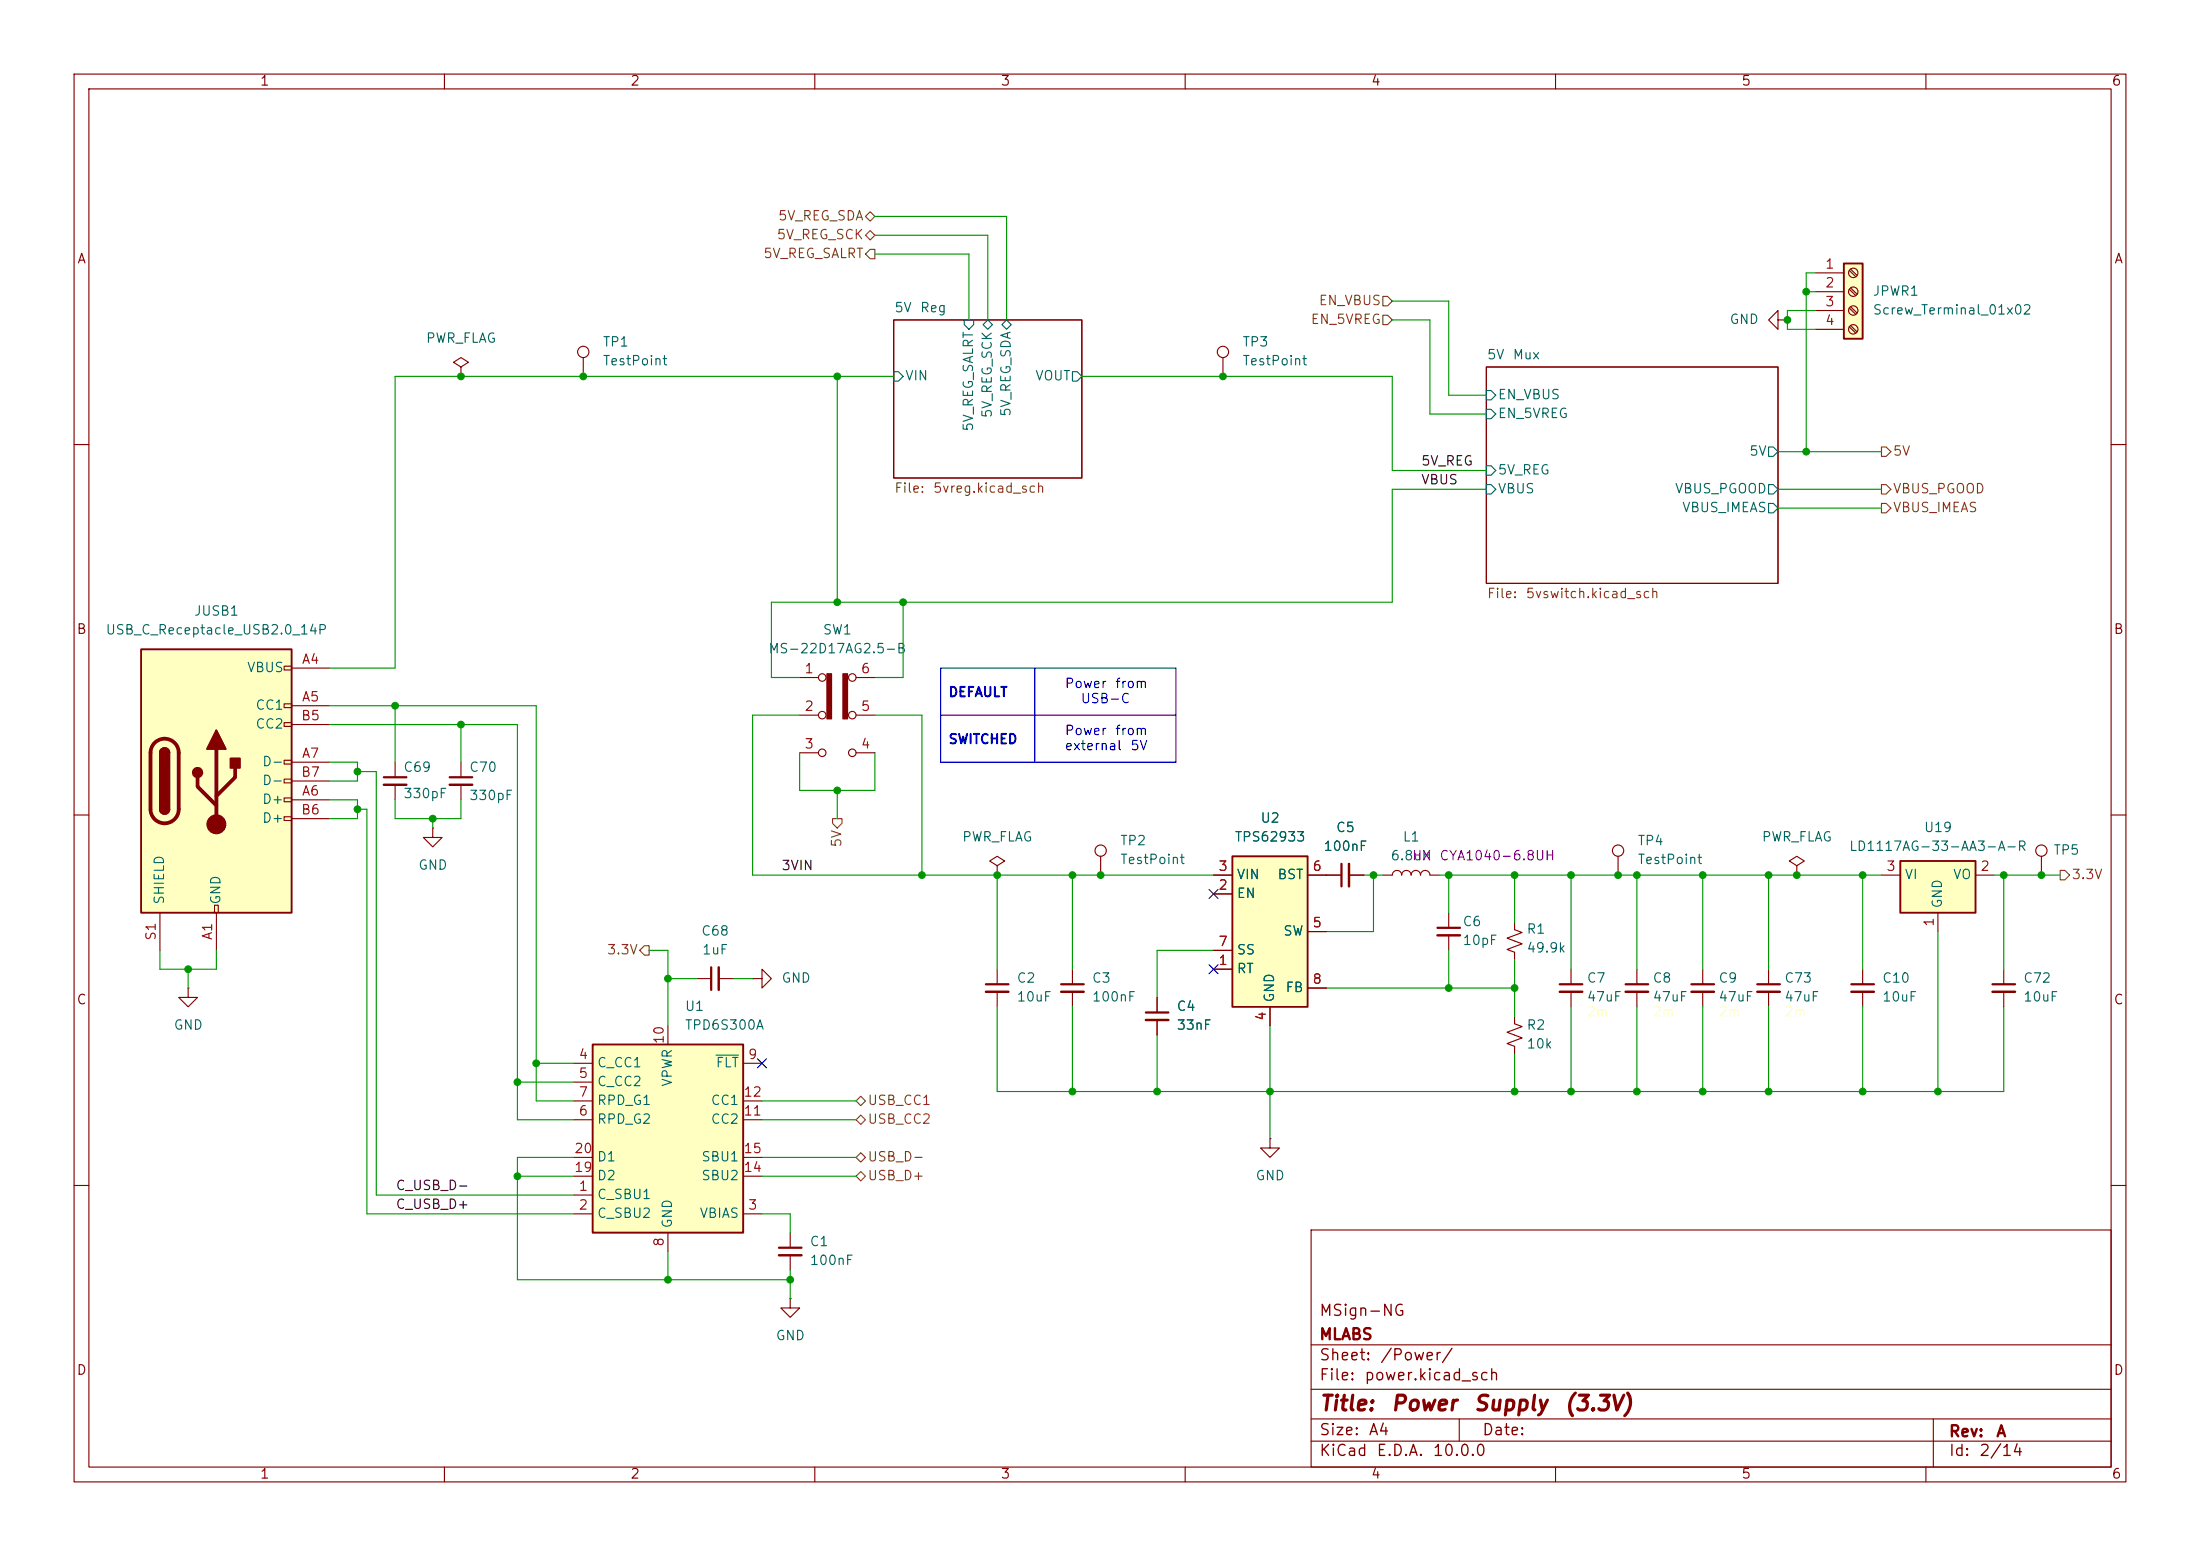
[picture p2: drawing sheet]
<svg xmlns="http://www.w3.org/2000/svg" width="297mm" height="210mm" viewBox="0 0 297 210" stroke-linecap="round" stroke-linejoin="round" font-family="sans-serif">
<g fill="none" stroke="#840000" stroke-width=".15">
<path d="M10 10h277v190h-277zM12 12h273v186h-273zM60 10v2M110 10v2M160 10v2M210 10v2M260 10v2M120.6 43.2h25.4v21.3h-25.4zM165.1 48.3v2.5M200.7 49.5h39.3v29.2h-39.3zM10 60h2M285 60h2"/>
<path d="M10 110h2M53.3 102.9v2M53.3 105.9v2.1M62.2 102.9v2M62.2 105.9v2.1M285 110h2M94 132.1h2M97 132.1h2.1M195.6 123.2v2M195.6 126.2v2.1M204.5 137.2v1l1 .4-2 .7 2 .8-2 .7 1 .4v1M212.1 130.8v2"/>
<path d="M212.1 133.9v2M251.5 130.8v2M251.5 133.9v2M171.4 153.7v1.2h1.3l-1.3 1.3-1.2-1.3h1.2M171.4 153.7h.1M10 160h2M177 166h108v32h-108zM285 160h2M60 198v2M110 198v2M160 198v2M177 194.5h108"/>
<path d="M177 191.5h108M177 187.5h108M177 181.5h108M197 191.5v3M210 198v2M260 198v2M261 191.5v6.5"/>
<circle cx="165.1" cy="47.5" r=".76"/>
</g>
<path d="M120.6 50.2h.7l.6 .6-.6 .6h-.7zM130.2 43.2h1.2v.6l-.6 .7-.6-.7zM132.7 43.8l.6-.6 .7 .6-.7 .7zM135.3 43.8l.6-.6 .6 .6-.6 .7zM144.8 50.2h.6l.6 .6-.6 .6h-.6zM200.7 52.7h.6l.6 .6-.6 .7h-.6zM200.7 55.2h.6l.6 .7-.6 .6h-.6zM200.7 65.4h.6l.6 .6-.6 .7h-.6zM200.7 62.9h.6l.6 .6-.6 .6h-.6zM238.8 60.3h.6l.6 .7-.6 .6h-.6zM238.8 65.4h.6l.6 .6-.6 .7h-.6zM238.8 67.9h.6l.6 .7-.6 .6h-.6z" fill="none" stroke="#006464" stroke-width=".15"/>
<path d="M51.8 104.9h3.1M60.7 104.9h3.1M96 130.6v3M194.1 125.2h3M210.6 132.8h3M249.9 132.8h3.1" fill="none" stroke="#840000" stroke-width=".3"/>
<path d="M51.8 105.9h3.1M60.7 105.9h3.1M97 130.6v3M194.1 126.2h3M210.6 133.9h3M249.9 133.9h3.1" fill="none" stroke="#840000" stroke-width=".33"/>
<path d="M256.5 116.2h10.2v7h-10.2z" fill="#ffffc2"/>
<path d="M256.5 116.2h10.2v7h-10.2z" fill="none" stroke="#840000" stroke-width=".25"/>
<g fill="none" stroke="#840000" stroke-width=".15">
<path d="M240 43.2v-1.3l-1.2 1.3 1.2 1.3v-1.3h1.3M241.3 43.2h.1M58.4 111.8v1.2h1.3l-1.3 1.3-1.3-1.3h1.3M58.4 111.8h.1M254 118.1h2.5M266.7 118.1h2.5M25.4 133.4v1.2h1.3l-1.3 1.3-1.3-1.3h1.3M25.4 133.4h.1M221 130.8v2M221 133.9v2M261.6 123.2v2.5M270.5 130.8v2"/>
<path d="M270.5 133.9v2"/>
</g>
<path d="M219.5 132.8h3M269 132.8h3" fill="none" stroke="#840000" stroke-width=".3"/>
<path d="M219.5 133.9h3M269 133.9h3" fill="none" stroke="#840000" stroke-width=".33"/>
<path d="M80 141h20.3v25.4h-20.3z" fill="#ffffc2"/>
<path d="M80 141h20.3v25.4h-20.3z" fill="none" stroke="#840000" stroke-width=".25"/>
<g fill="none" stroke="#840000" stroke-width=".15">
<path d="M242.6 116.8l1-.6-1-.6-1 .6 1 .6v1.3M242.6 118.1h.1M275.6 115.6v2.5M90.2 138.4v2.6M77.5 143.5h2.5M77.5 146.1h2.5M77.5 151.1h2.5M77.5 148.6h2.5M77.5 158.8h2.5M77.5 156.2h2.5M100.3 143.5h2.6M100.3 151.1h2.6"/>
<path d="M100.3 148.6h2.6M100.3 158.8h2.6M100.3 156.2h2.6M77.5 161.3h2.5M77.5 163.8h2.5M90.2 166.4v2.5M100.3 163.8h2.6"/>
<circle cx="275.6" cy="114.8" r=".76"/>
</g>
<path d="M96.7 142.4h3" fill="none" stroke="#006464" stroke-width=".15"/>
<path d="M19 87.6h20.4v35.6h-20.4z" fill="#ffffc2"/>
<g fill="none" stroke="#840000" stroke-width=".15">
<path d="M38.4 89.9h1v.5h-1zM38.4 95h1v.5h-1zM38.4 97.5h1v.5h-1zM39.4 90.2h5M39.4 95.3h5M39.4 97.8h5M38.4 102.6h1v.5h-1zM38.4 105.2h1v.5h-1zM38.4 107.7h1v.5h-1zM38.4 110.2h1v.5h-1zM39.4 108h5M39.4 102.9h5"/>
<path d="M39.4 110.5h5M39.4 105.4h5M21.6 123.2v5.1M29 122.2h.5v1h-.5zM29.2 123.2v5.1M229.9 130.8v2M229.9 133.9v2M106.7 175.3v1.2h1.2l-1.2 1.3-1.3-1.3h1.3M106.7 175.3h.1M106.7 166.4v2M106.7 169.4v2.1"/>
</g>
<path d="M19 87.6h20.4v35.6h-20.4zM21.6 101.6a.64 .64 0 0 1 .6-.6 .64 .64 0 0 1 .7 .6M21.6 109.2a.64 .64 0 0 0 .6 .7 .64 .64 0 0 0 .7-.7" fill="none" stroke="#840000" stroke-width=".25"/>
<path d="M20.9 100.3a1.9 1.9 0 0 1 2-.5 1.9 1.9 0 0 1 1.2 1.8v7.6a1.91 1.91 0 0 1-1.9 1.9 1.91 1.91 0 0 1-1.9-1.9v-7.6a1.9 1.9 0 0 1 .6-1.3zM26.7 104.9v1.3l2.5 2.5M29.2 101.1v10.2M31.7 103.6v1.3l-2.5 2.5" fill="none" stroke="#840000" stroke-width=".51"/>
<g fill="#840000" stroke="#840000" stroke-width=".25">
<path d="M21.6 101.6h1.3v7.6h-1.3z"/>
<path d="M21.8 101.2a.64 .64 0 0 1 .7-.2 .64 .64 0 0 1 .4 .6h-1.3z"/>
<path d="M21.6 109.2h1.3a.64 .64 0 0 1-.7 .7 .64 .64 0 0 1-.6-.7z"/>
<path d="M29.2 98.6l1.3 2.5h-2.6z"/>
<path d="M31.1 102.4h1.3v1.2h-1.3z"/>
<circle cx="26.7" cy="104.3" r=".63"/>
</g>
<circle cx="29.2" cy="111.3" r="1.27" fill="#840000" stroke="#840000" stroke-width=".15"/>
<path d="M228.3 132.8h3.1M105.2 168.4h3" fill="none" stroke="#840000" stroke-width=".3"/>
<path d="M228.3 133.9h3.1M105.2 169.4h3" fill="none" stroke="#840000" stroke-width=".33"/>
<path d="M248.9 35.6h2.6v10.1h-2.6z" fill="#ffffc2"/>
<path d="M248.9 35.6h2.6v10.1h-2.6z" fill="none" stroke="#840000" stroke-width=".25"/>
<g fill="none" stroke="#840000" stroke-width=".15">
<path d="M245.1 36.8h3.8M245.1 39.4h3.8M249.7 36.5l.8 .8M249.7 39l.8 .9M249.8 36.3l.9 .9M249.8 38.9l.9 .8M62.2 49.5l1-.6-1-.6-1 .6 1 .6v1.3M62.2 50.8h.1M78.7 48.3v2.5M245.1 41.9h3.8M245.1 44.5h3.8M249.7 41.6l.8 .8"/>
<path d="M249.7 44.1l.8 .9M249.8 41.4l.9 .8M249.8 43.9l.9 .9M179.1 118.1h2M182.1 118.1h2M186.7 118.1h1.3a.64 .64 0 0 1 .6-.6 .64 .64 0 0 1 .6 .6 .64 .64 0 0 1 .7-.6 .64 .64 0 0 1 .6 .6 .64 .64 0 0 1 .6-.6 .64 .64 0 0 1 .7 .6 .64 .64 0 0 1 .6-.6 .64 .64 0 0 1 .6 .6h1.3M218.4 115.6v2.5M101.6 132.1h1.3v-1.3l1.2 1.3-1.2 1.3v-1.3M101.6 132.1h.1M156.2 134.6v2.1M156.2 137.7v2M238.8 130.8v2"/>
<path d="M238.8 133.9v2"/>
<circle cx="250.2" cy="39.4" r=".63"/>
<circle cx="250.2" cy="36.8" r=".63"/>
<circle cx="78.7" cy="47.5" r=".76"/>
<circle cx="250.2" cy="44.4" r=".63"/>
<circle cx="250.2" cy="41.9" r=".63"/>
<circle cx="218.4" cy="114.8" r=".76"/>
</g>
<path d="M181.1 116.6v3M154.7 136.7h3M237.2 132.8h3.1" fill="none" stroke="#840000" stroke-width=".3"/>
<path d="M182.1 116.6v3M154.7 137.7h3M237.2 133.9h3.1" fill="none" stroke="#840000" stroke-width=".33"/>
<path d="M166.4 115.6h10.1v20.3h-10.1z" fill="#ffffc2"/>
<path d="M166.4 115.6h10.1v20.3h-10.1z" fill="none" stroke="#840000" stroke-width=".25"/>
<g fill="none" stroke="#840000" stroke-width=".15">
<path d="M107.9 91.4h2.6M107.9 96.5h2.6M115.6 91.4h2.5M115.6 96.5h2.5M107.9 101.6h2.6M115.6 101.6h2.5M134.6 116.8l1-.6-1-.6-1 .6 1 .6v1.3M134.6 118.1h.1M148.6 115.6v2.5M163.8 118.1h2.6M176.5 118.1h4.6M182.1 118.1h2"/>
<path d="M134.6 130.8v2M134.6 133.9v2M144.8 130.8v2M144.8 133.9v2M156.2 134.6v2.1M156.2 137.7v2M163.8 130.8h2.6M163.8 120.7h2.6M163.8 128.3h2.6M171.4 135.9v2.5M176.5 125.7h2.6M176.5 133.4h2.6"/>
<path d="M204.5 124.5v1l1 .4-2 .7 2 .8-2 .7 1 .4v1"/>
<circle cx="111" cy="91.4" r=".51"/>
<circle cx="111" cy="96.5" r=".51"/>
<circle cx="115.1" cy="96.5" r=".51"/>
<circle cx="115.1" cy="91.4" r=".51"/>
<circle cx="111" cy="101.6" r=".51"/>
<circle cx="115.1" cy="101.6" r=".51"/>
<circle cx="148.6" cy="114.8" r=".76"/>
</g>
<g fill="#840000" stroke="#840000" stroke-width=".15">
<path d="M111.6 90.9h.7v6.1h-.7z"/>
<path d="M113.8 90.9h.6v6.1h-.6z"/>
</g>
<path d="M133.1 132.8h3M143.3 132.8h3" fill="none" stroke="#840000" stroke-width=".3"/>
<path d="M133.1 133.9h3M143.3 133.9h3" fill="none" stroke="#840000" stroke-width=".33"/>
<g fill="none" stroke="#725600" stroke-width=".15">
<path d="M116.8 29.2l.7-.6 .6 .6-.6 .6zM117.5 33.7h.6v1.2h-.6l-.7-.6zM117.5 31.1l.6 .7-.6 .6-.7-.6zM186.7 42.5h.6l.7 .7-.7 .6h-.6zM186.7 40h.6l.7 .6-.7 .7h-.6zM254 65.4h.6l.7 .6-.7 .7h-.6zM254 67.9h.6l.7 .7-.7 .6h-.6zM254 60.3h.6l.7 .7-.7 .6h-.6zM112.4 110.5h1.3v.6l-.7 .7-.6-.7zM278.1 117.5h.7l.6 .6-.6 .6h-.7zM87 127.6h.6v1.3h-.6l-.6-.6zM115.6 156.2l.6-.6 .6 .6-.6 .6z"/>
<path d="M115.6 151.1l.6-.6 .6 .6-.6 .7zM115.6 148.6l.6-.6 .6 .6-.6 .6zM115.6 158.8l.6-.7 .6 .7-.6 .6z"/>
</g>
<path d="M127 96.5h31.7M127 90.2h31.7v12.7h-31.7zM139.7 90.2v12.7" fill="none" stroke="#0000c2" stroke-width=".15"/>
<g fill="none" stroke="#009600" stroke-width=".15">
<path d="M118.1 31.8h15.2v11.4M118.1 29.2h17.8v14M118.1 34.3h12.7v8.9M243.8 39.4h1.3M245.1 36.8h-1.3v24.2M113 50.8v30.5M120.6 50.8h-67.3v39.4h-8.9M146 50.8h42v12.7h12.7M188 40.6h7.6v12.7h5.1M188 43.2h5v12.7h7.7M245.1 41.9h-3.8v2.6h3.8M200.7 66h-12.7v15.3h-83.9v10.1h3.8"/>
<path d="M240 66h14M240 61h14M240 68.6h14M44.4 95.3h28v53.3h5.1M44.4 97.8h25.4v53.3h7.7M53.3 95.3v7.6M62.2 97.8v5.1M107.9 96.5h-6.3v21.6h62.2M118.1 96.5h6.4v21.6M121.9 81.3v10.1h-3.8M44.4 108h3.9v2.5h-3.9M44.4 102.9h3.9v2.5h-3.9"/>
<path d="M48.3 104.1h2.5v57.2h26.7M48.3 109.2h1.2v54.6h28M53.3 108v2.5h8.9v-2.5M58.4 110.5v1.3M107.9 101.6v5.1h10.2v-5.1M113 106.7v3.8M134.6 118.1v12.7M144.8 118.1v12.7M184.1 118.1h2.6M185.4 118.1v7.6h-6.3M194.3 118.1h59.7M195.6 118.1v5.1"/>
<path d="M204.5 118.1v6.4M212.1 118.1v12.7M221 118.1v12.7M229.9 118.1v12.7M238.8 118.1v12.7M251.5 118.1v12.7M269.2 118.1h8.9M270.5 118.1v12.7M21.6 128.3v2.5h7.6v-2.5M25.4 130.8v2.6M87.6 128.3h2.6v10.1M90.2 132.1h3.8"/>
<path d="M99.1 132.1h2.5M134.6 135.9v11.4h135.9v-11.4M144.8 135.9v11.4M156.2 139.7v7.6M163.8 128.3h-7.6v6.3M171.4 138.4v15.3M179.1 133.4h25.4M195.6 128.3v5.1M204.5 129.5v7.7M212.1 135.9v11.4M221 135.9v11.4M229.9 135.9v11.4"/>
<path d="M238.8 135.9v11.4M251.5 135.9v11.4M261.6 125.7v21.6M69.8 146.1h7.7M69.8 158.8h7.7M72.4 143.5h5.1M77.5 156.2h-7.7v16.5h36.9M102.9 151.1h12.7M102.9 148.6h12.7M102.9 156.2h12.7M102.9 158.8h12.7M204.5 142.2v5.1"/>
<path d="M90.2 168.9v3.8M102.9 163.8h3.8v2.6M106.7 171.5v3.8"/>
</g>
<path d="M163.2 130.2l1.2 1.2M163.2 120l1.2 1.3M164.4 130.2l-1.2 1.2M164.4 120l-1.2 1.3M102.3 142.9l1.2 1.2M103.5 142.9l-1.2 1.2" fill="none" stroke="#000084" stroke-width=".15"/>
<g fill="#009600" stroke="#009600" stroke-width=".14">
<circle cx="144.8" cy="147.3" r=".46"/>
<circle cx="90.2" cy="132.1" r=".46"/>
<circle cx="204.5" cy="118.1" r=".46"/>
<circle cx="212.1" cy="118.1" r=".46"/>
<circle cx="204.5" cy="147.3" r=".46"/>
<circle cx="212.1" cy="147.3" r=".46"/>
<circle cx="185.4" cy="118.1" r=".46"/>
<circle cx="171.4" cy="147.3" r=".46"/>
<circle cx="195.6" cy="133.4" r=".46"/>
<circle cx="204.5" cy="133.4" r=".46"/>
<circle cx="195.6" cy="118.1" r=".46"/>
<circle cx="90.2" cy="172.7" r=".46"/>
<circle cx="69.8" cy="146.1" r=".46"/>
<circle cx="72.4" cy="143.5" r=".46"/>
<circle cx="69.8" cy="158.8" r=".46"/>
<circle cx="106.7" cy="172.7" r=".46"/>
<circle cx="229.9" cy="118.1" r=".46"/>
<circle cx="242.6" cy="118.1" r=".46"/>
<circle cx="238.8" cy="118.1" r=".46"/>
<circle cx="243.8" cy="61" r=".46"/>
<circle cx="218.4" cy="118.1" r=".46"/>
<circle cx="221" cy="118.1" r=".46"/>
<circle cx="241.3" cy="43.2" r=".46"/>
<circle cx="275.6" cy="118.1" r=".46"/>
<circle cx="270.5" cy="118.1" r=".46"/>
<circle cx="251.5" cy="118.1" r=".46"/>
<circle cx="243.8" cy="39.4" r=".46"/>
<circle cx="53.3" cy="95.3" r=".46"/>
<circle cx="62.2" cy="97.8" r=".46"/>
<circle cx="165.1" cy="50.8" r=".46"/>
<circle cx="62.2" cy="50.8" r=".46"/>
<circle cx="78.7" cy="50.8" r=".46"/>
<circle cx="113" cy="50.8" r=".46"/>
<circle cx="251.5" cy="147.3" r=".46"/>
<circle cx="238.8" cy="147.3" r=".46"/>
<circle cx="229.9" cy="147.3" r=".46"/>
<circle cx="261.6" cy="147.3" r=".46"/>
<circle cx="221" cy="147.3" r=".46"/>
<circle cx="48.3" cy="104.1" r=".46"/>
<circle cx="48.3" cy="109.2" r=".46"/>
<circle cx="58.4" cy="110.5" r=".46"/>
<circle cx="25.4" cy="130.8" r=".46"/>
<circle cx="113" cy="106.7" r=".46"/>
<circle cx="121.9" cy="81.3" r=".46"/>
<circle cx="113" cy="81.3" r=".46"/>
<circle cx="144.8" cy="118.1" r=".46"/>
<circle cx="148.6" cy="118.1" r=".46"/>
<circle cx="134.6" cy="118.1" r=".46"/>
<circle cx="156.2" cy="147.3" r=".46"/>
<circle cx="124.5" cy="118.1" r=".46"/>
</g>
<g font-size="2" fill="#840000">
<text x="178" y="190.9">Title:</text>
<text x="187.7" y="190.9">Power</text>
<text x="198.8" y="190.9">Supply</text>
<text x="211.1" y="190.9">(3.3V)</text>
</g>
<g font-size="1.5" fill="#840000">
<text x="178" y="178">MSign-NG</text>
<text x="178" y="184">Sheet:</text>
<text x="178" y="181.2">MLABS</text>
<text x="186.2" y="184">/Power/</text>
<text x="178" y="186.7">File:</text>
<text x="184.1" y="186.7">power.kicad_sch</text>
<text x="178" y="196.9">KiCad</text>
<text x="178" y="194.1">Size:</text>
<text x="184.7" y="194.1">A4</text>
<text x="185.7" y="196.9">E.D.A.</text>
<text x="193.3" y="196.9">10.0.0</text>
<text x="200" y="194.1">Date:</text>
<text x="263" y="194.3">Rev:</text>
<text x="263" y="196.9">Id:</text>
<text x="267.1" y="196.9">2/14</text>
<text x="269.4" y="194.3">A</text>
</g>
<g font-size="1.3" fill="#840000">
<text x="35" y="11.9">1</text>
<text x="85" y="11.9">2</text>
<text x="135" y="11.9">3</text>
<text x="185" y="11.9">4</text>
<text x="235" y="11.9">5</text>
<text x="285" y="11.9">6</text>
<text x="10.3" y="35.9">A</text>
<text x="285.3" y="35.9">A</text>
<text x="10.3" y="85.9">B</text>
<text x="285.3" y="85.9">B</text>
<text x="10.3" y="135.9">C</text>
<text x="285.3" y="135.9">C</text>
<text x="10.3" y="185.9">D</text>
<text x="285.3" y="185.9">D</text>
<text x="35" y="199.9">1</text>
<text x="85" y="199.9">2</text>
<text x="135" y="199.9">3</text>
<text x="185" y="199.9">4</text>
<text x="235" y="199.9">5</text>
<text x="285" y="199.9">6</text>
</g>
<g font-size="1.3" fill="#725600">
<text x="103" y="35.2">5V_REG_SALRT</text>
<text x="104.8" y="32.6">5V_REG_SCK</text>
<text x="105" y="30.1">5V_REG_SDA</text>
<text x="178" y="41.5">EN_VBUS</text>
<text x="176.9" y="44">EN_5VREG</text>
<text x="255.5" y="61.8">5V</text>
<text x="120.6" y="66.8">File:</text>
<text x="125.9" y="66.8">5vreg.kicad_sch</text>
<text x="255.5" y="66.9">VBUS_PGOOD</text>
<text x="255.5" y="69.4">VBUS_IMEAS</text>
<text x="200.7" y="81.1">File:</text>
<text x="205.9" y="81.1">5vswitch.kicad_sch</text>
<text x="113.9" y="114.5" transform="rotate(-90 113.9 114.5)">5V</text>
<text x="279.6" y="119">3.3V</text>
<text x="81.9" y="129.1">3.3V</text>
<text x="117" y="149.5">USB_CC1</text>
<text x="117" y="152">USB_CC2</text>
<text x="117" y="157.1">USB_D-</text>
<text x="117" y="159.6">USB_D+</text>
</g>
<g font-size="1.3" fill="#a90000">
<text x="246.3" y="36.6">1</text>
<text x="246.3" y="39.1">2</text>
<text x="246.3" y="41.7">3</text>
<text x="246.3" y="44.2">4</text>
<text x="40.7" y="89.9">A4</text>
<text x="40.7" y="95">A5</text>
<text x="108.5" y="91.2">1</text>
<text x="116.1" y="91.2">6</text>
<text x="40.6" y="97.5">B5</text>
<text x="108.5" y="96.3">2</text>
<text x="108.5" y="101.3">3</text>
<text x="116.1" y="101.3">4</text>
<text x="116.1" y="96.3">5</text>
<text x="40.6" y="105.2">B7</text>
<text x="40.7" y="107.7">A6</text>
<text x="40.7" y="102.6">A7</text>
<text x="40.6" y="110.2">B6</text>
<text x="164.4" y="117.9">3</text>
<text x="177.1" y="117.9">6</text>
<text x="254.6" y="117.9">3</text>
<text x="267.3" y="117.9">2</text>
<text x="164.4" y="120.4">2</text>
<text x="177.1" y="125.5">5</text>
<text x="261.4" y="125.2" transform="rotate(-90 261.4 125.2)">1</text>
<text x="21.3" y="127" transform="rotate(-90 21.3 127)">S1</text>
<text x="29" y="127" transform="rotate(-90 29 127)">A1</text>
<text x="164.4" y="130.6">1</text>
<text x="164.4" y="128">7</text>
<text x="171.2" y="137.9" transform="rotate(-90 171.2 137.9)">4</text>
<text x="177.1" y="133.1">8</text>
<text x="78" y="143.3">4</text>
<text x="89.9" y="141" transform="rotate(-90 89.9 141)">10</text>
<text x="100.9" y="143.3">9</text>
<text x="78" y="145.8">5</text>
<text x="78" y="148.3">7</text>
<text x="100.3" y="148.3">12</text>
<text x="77.4" y="156">20</text>
<text x="78" y="150.9">6</text>
<text x="100.3" y="150.9">11</text>
<text x="100.3" y="156">15</text>
<text x="77.4" y="158.5">19</text>
<text x="78" y="161">1</text>
<text x="100.3" y="158.5">14</text>
<text x="78" y="163.6">2</text>
<text x="100.9" y="163.6">3</text>
<text x="89.9" y="168.3" transform="rotate(-90 89.9 168.3)">8</text>
</g>
<g font-size="1.3" fill="#006464">
<text x="252.7" y="40.2">JPWR1</text>
<text x="57.4" y="46.6">PWR_FLAG</text>
<text x="81.3" y="47.1">TP1</text>
<text x="120.6" y="42.5">5V</text>
<text x="124.1" y="42.5">Reg</text>
<text x="167.6" y="47.1">TP3</text>
<text x="233.4" y="44">GND</text>
<text x="252.7" y="42.8">Screw_Terminal_01x02</text>
<text x="81.3" y="49.6">TestPoint</text>
<text x="122.1" y="51.7">VIN</text>
<text x="139.7" y="51.7">VOUT</text>
<text x="167.6" y="49.6">TestPoint</text>
<text x="200.7" y="48.8">5V</text>
<text x="204.1" y="48.8">Mux</text>
<text x="131.7" y="58.3" transform="rotate(-90 131.7 58.3)">5V_REG_SALRT</text>
<text x="134.2" y="56.5" transform="rotate(-90 134.2 56.5)">5V_REG_SCK</text>
<text x="136.8" y="56.3" transform="rotate(-90 136.8 56.3)">5V_REG_SDA</text>
<text x="202.1" y="54.2">EN_VBUS</text>
<text x="202.1" y="56.7">EN_5VREG</text>
<text x="202.1" y="64.4">5V_REG</text>
<text x="236.1" y="61.8">5V</text>
<text x="202.1" y="66.9">VBUS</text>
<text x="226" y="66.9">VBUS_PGOOD</text>
<text x="227" y="69.4">VBUS_IMEAS</text>
<text x="26.1" y="83.4">JUSB1</text>
<text x="14.2" y="86">USB_C_Receptacle_USB2.0_14P</text>
<text x="103.6" y="88.5">MS-22D17AG2.5-B</text>
<text x="111" y="86">SW1</text>
<text x="33.3" y="91">VBUS</text>
<text x="34.4" y="96.1">CC1</text>
<text x="34.4" y="98.7">CC2</text>
<text x="35.3" y="103.7">D-</text>
<text x="35.3" y="106.3">D-</text>
<text x="54.4" y="104.5">C69</text>
<text x="63.3" y="104.5">C70</text>
<text x="35.3" y="108.8">D+</text>
<text x="35.3" y="111.4">D+</text>
<text x="54.4" y="108.1">330pF</text>
<text x="63.3" y="108.3">330pF</text>
<text x="129.8" y="113.9">PWR_FLAG</text>
<text x="166.6" y="113.9">TPS62933</text>
<text x="170.1" y="111.4">U2</text>
<text x="180.3" y="112.6">C5</text>
<text x="189.3" y="113.9">L1</text>
<text x="237.8" y="113.9">PWR_FLAG</text>
<text x="259.6" y="112.6">U19</text>
<text x="56.4" y="117.7">GND</text>
<text x="151.1" y="114.4">TP2</text>
<text x="151.1" y="116.9">TestPoint</text>
<text x="166.9" y="119">VIN</text>
<text x="172.4" y="119">BST</text>
<text x="178.6" y="115.2">100nF</text>
<text x="187.6" y="116.4">6.8uH</text>
<text x="221" y="114.4">TP4</text>
<text x="221" y="116.9">TestPoint</text>
<text x="249.5" y="115.2">LD1117AG-33-AA3-A-R</text>
<text x="257" y="119">VI</text>
<text x="263.6" y="119">VO</text>
<text x="277.1" y="115.7">TP5</text>
<text x="22.5" y="122.2" transform="rotate(-90 22.5 122.2)">SHIELD</text>
<text x="30.1" y="122.2" transform="rotate(-90 30.1 122.2)">GND</text>
<text x="166.9" y="121.5">EN</text>
<text x="197.4" y="125.3">C6</text>
<text x="262.5" y="122.7" transform="rotate(-90 262.5 122.7)">GND</text>
<text x="94.6" y="126.6">C68</text>
<text x="94.7" y="129.1">1uF</text>
<text x="166.9" y="131.7">RT</text>
<text x="166.9" y="129.1">SS</text>
<text x="173.2" y="126.6">SW</text>
<text x="197.4" y="127.9">10pF</text>
<text x="206" y="126.3">R1</text>
<text x="206" y="128.9">49.9k</text>
<text x="92.4" y="136.8">U1</text>
<text x="105.4" y="132.9">GND</text>
<text x="137.2" y="132.9">C2</text>
<text x="137.2" y="135.5">10uF</text>
<text x="147.3" y="132.9">C3</text>
<text x="147.3" y="135.5">100nF</text>
<text x="158.8" y="136.8">C4</text>
<text x="172.3" y="135.4" transform="rotate(-90 172.3 135.4)">GND</text>
<text x="173.5" y="134.2">FB</text>
<text x="214.1" y="132.9">C7</text>
<text x="214.1" y="135.5">47uF</text>
<text x="223" y="132.9">C8</text>
<text x="223" y="135.5">47uF</text>
<text x="231.9" y="132.9">C9</text>
<text x="231.9" y="135.5">47uF</text>
<text x="240.8" y="132.9">C73</text>
<text x="240.8" y="135.5">47uF</text>
<text x="254" y="132.9">C10</text>
<text x="254" y="135.5">10uF</text>
<text x="273.1" y="132.9">C72</text>
<text x="273.1" y="135.5">10uF</text>
<text x="23.4" y="139.3">GND</text>
<text x="92.4" y="139.3">TPD6S300A</text>
<text x="158.8" y="139.3">33nF</text>
<text x="206" y="139.3">R2</text>
<text x="206" y="141.8">10k</text>
<text x="80.5" y="144.4">C_CC1</text>
<text x="80.5" y="146.9">C_CC2</text>
<text x="80.5" y="149.5">RPD_G1</text>
<text x="91" y="146.8" transform="rotate(-90 91 146.8)">VPWR</text>
<text x="95.9" y="149.5">CC1</text>
<text x="96.5" y="144.4">FLT</text>
<text x="80.5" y="152">RPD_G2</text>
<text x="95.9" y="152">CC2</text>
<text x="80.5" y="159.6">D2</text>
<text x="80.5" y="157.1">D1</text>
<text x="94.6" y="159.6">SBU2</text>
<text x="94.6" y="157.1">SBU1</text>
<text x="169.4" y="159.6">GND</text>
<text x="80.5" y="162.2">C_SBU1</text>
<text x="80.5" y="164.7">C_SBU2</text>
<text x="91" y="165.9" transform="rotate(-90 91 165.9)">GND</text>
<text x="94.4" y="164.7">VBIAS</text>
<text x="109.2" y="168.5">C1</text>
<text x="109.2" y="171">100nF</text>
<text x="104.6" y="181.2">GND</text>
</g>
<g font-size="1.3" fill="#0f0f0f">
<text x="191.8" y="63.2">5V_REG</text>
<text x="191.8" y="65.7">VBUS</text>
<text x="105.4" y="117.8">3VIN</text>
<text x="53.3" y="160.9">C_USB_D-</text>
<text x="53.3" y="163.5">C_USB_D+</text>
</g>
<g font-size="1.3" fill="#0000c2">
<text x="128" y="94.4">DEFAULT</text>
<text x="143.7" y="93.2">Power</text>
<text x="145.8" y="95.2">USB-C</text>
<text x="150.4" y="93.2">from</text>
<text x="128" y="100.7">SWITCHED</text>
<text x="143.7" y="99.5">Power</text>
<text x="143.7" y="101.6">external</text>
<text x="150.4" y="99.5">from</text>
<text x="152.5" y="101.6">5V</text>
</g>
<g font-size="1.3" fill="#840084">
<text x="190.5" y="116.4">HX</text>
<text x="194.2" y="116.4">CYA1040-6.8UH</text>
</g>
<g font-size="1.3" fill="#ffffc2">
<text x="214.1" y="137.5">2m</text>
<text x="223" y="137.5">2m</text>
<text x="231.9" y="137.5">2m</text>
<text x="240.8" y="137.5">2m</text>
</g>
</svg>
